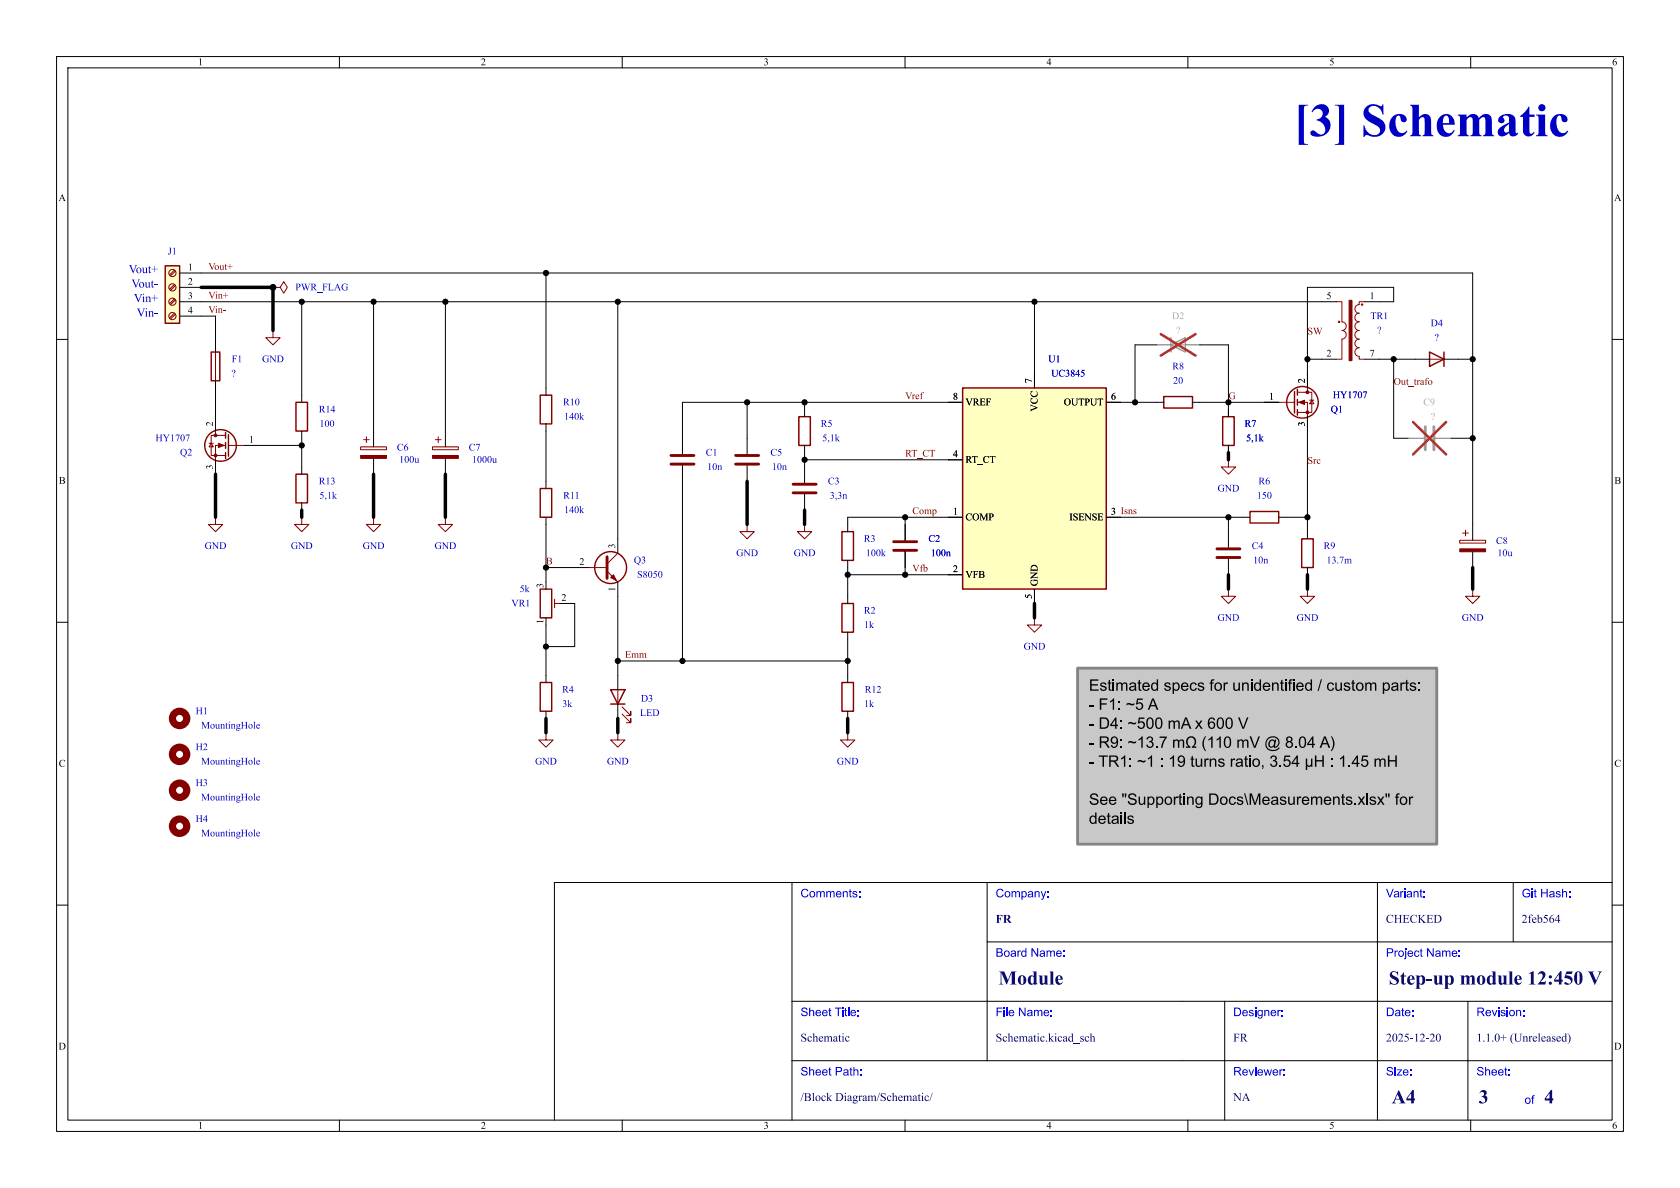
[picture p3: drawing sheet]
<svg xmlns="http://www.w3.org/2000/svg" width="297mm" height="210mm" viewBox="0 0 297 210" stroke-linecap="round" stroke-linejoin="round" font-family="sans-serif">
<g fill="none" stroke="#000" stroke-width=".18">
<path d="M10 10h277v190h-277zM12 12h273v186h-273zM60 10v2M110 10v2M160 10v2M210 10v2M260 10v2M10 60h2M285 60h2M10 110h2M285 110h2M140 156v42"/>
<path d="M174.5 156v31.5M243.5 156v42M267.5 156v10.5M285 156h-187v42M10 160h2M140 177h145M174.5 166.5h110.5M216.5 177v21M259.5 177v21M285 160h2M60 198v2M110 198v2"/>
<path d="M140 187.5h145M160 198v2M210 198v2M260 198v2"/>
</g>
<path d="M190.5 118.1h63.5v31.1h-63.5z" fill="#c8c8c8"/>
<g fill="none" stroke="#840000" stroke-width=".25">
<path d="M228.9 69.2v3.8M229.4 68.8v1.1M229.4 70.6v1M229.4 72.4v1M95.5 104.1h2v5.1h-2zM148.8 106.7h2.1v5.1h-2.1zM107.9 121.9h2.6l-1.3 2.6zM107.9 124.5h2.6"/>
<circle cx="230.3" cy="71.1" r="2.79"/>
</g>
<path d="M226.1 71.1h2.8M229.4 69.3h2.5v3.6h-2.5M229.4 71.1h1.7v2.6M231.1 68.6v.7M231.5 70.7h.8M231.9 70.7l.4 .7h-.8zM98 105.9v1.5M98 106.7h1.1M109.2 121.9v2.6M110 126.2l1.5 1.6v-.8v.8h-.8M110 125l1.5 1.5v-.8v.8h-.8" fill="none" stroke="#840000" stroke-width=".18"/>
<g fill="#840000" stroke="#840000" stroke-width=".18">
<path d="M229.6 71.1l1-.4v.8z"/>
<circle cx="231.1" cy="69.3" r=".25"/>
<circle cx="231.1" cy="72.9" r=".25"/>
</g>
<path d="M223.5 71.1h2.6M231.1 66v2.6M231.1 73.7v2.5M160 92.7v2.8M160 97.5v2.8M109.2 119.4v2.5M149.9 105.4v1.3M149.9 111.8v1.2M109.2 124.5v2.5" fill="none" stroke="#000" stroke-width=".18"/>
<path d="M158 95.8h4.1M158 97.3h4.1" fill="none" stroke="#840000" stroke-width=".51"/>
<path d="M170.2 68.6h25.4v35.5h-25.4z" fill="#ffffc2"/>
<g fill="none" stroke="#840000" stroke-width=".25">
<path d="M37.3 62.2h1.6v5.1h-1.6zM39.9 76.5v1M39.9 78.2v1M40.4 76.8v3.8M95.5 69.9h2v5h-2zM141.2 73.7h2.1v5h-2.1zM170.2 68.6h25.4v35.5h-25.4zM205.7 70.1h5.1v2h-5.1zM216.2 73.7h2v5h-2zM39.9 80v1M52.3 83.8h2.1v5.1h-2.1zM95.5 86.4h2v5h-2z"/>
<path d="M148.8 94h2.1v5.1h-2.1zM230.1 95.3h2.1v5h-2.1zM95.5 120.7h2v5h-2zM148.8 120.7h2.1v5h-2.1z"/>
<circle cx="39" cy="78.7" r="2.79"/>
<circle cx="107.9" cy="100.3" r="2.82"/>
</g>
<g fill="none" stroke="#000" stroke-width=".18">
<path d="M233.7 53.3h2.5M241.3 53.3h2.5M38.1 61v1.2M38.1 67.3v1.3M38.1 73.7v2.5M43.2 78.7h2.5M78.7 76.2v2.8M96.5 68.6v1.3M96.5 74.9v1.3M120.6 77.5v2.8M132.1 77.5v2.8M142.2 72.4v1.3"/>
<path d="M142.2 78.7v1.3M167.6 71.1h2.6M182.9 66v2.6M195.6 71.1h2.5M204.5 71.1h1.2M210.8 71.1h1.3M217.2 72.4v1.3M217.2 78.7v1.3M233.7 63.5h2.5M241.3 63.5h2.5M38.1 91.4h.1M38.1 81.3v2.5"/>
<path d="M53.3 91.4h.1M53.3 82.6v1.2M53.3 88.9v1.3M66 91.4h.1M78.7 91.4h.1M78.7 81v2.8M96.5 85.1v1.3M96.5 91.4v1.3M109.2 95.3v2.5M120.6 82.3v2.8M132.1 92.7h.1M132.1 82.3v2.8"/>
<path d="M142.2 92.7h.1M142.2 82.6v2.7M142.2 87.4v2.8M149.9 92.7v1.3M149.9 99.1v1.2M167.6 81.3h2.6M167.6 91.4h2.6M195.6 91.4h2.5M217.2 94v2.8M217.2 98.8v2.8M231.1 94v1.3M260.3 92.7v2.8"/>
<path d="M260.3 97.5v2.8M96.5 119.4v1.3M101.6 100.3h2.5M109.2 102.9v2.5M149.9 119.4v1.3M167.6 101.6h2.6M182.9 109.2h.1M182.9 104.1v2.6M217.2 104.1h.1M231.1 104.1h.1M231.1 100.3v1.3M260.3 104.1h.1"/>
<path d="M96.5 129.5h.1M96.5 125.7v1.3M109.2 129.5h.1M149.9 129.5h.1M149.9 125.7v1.3"/>
</g>
<path d="M107.3 98.4v3.8M118.6 82h4.1M118.6 80.5h4.1M130 82h4.1M130 80.5h4.1M140.2 85.6h4.1M140.2 87.1h4.1M215.1 97h4.1M215.1 98.6h4.1" fill="none" stroke="#840000" stroke-width=".51"/>
<g fill="none" stroke="#840000" stroke-width=".18">
<path d="M236.2 53.3h1v3.6a.76 .76 0 0 1 .8 .8 .76 .76 0 0 1-.8 .7 .76 .76 0 0 1 .8 .8 .76 .76 0 0 1-.8 .7v3.6h-1M241.3 53.3h-1v.5a.76 .76 0 0 0-.8 .8 .76 .76 0 0 0 .8 .8 .76 .76 0 0 0-.8 .7 .76 .76 0 0 0 .8 .8 .76 .76 0 0 0-.8 .8 .76 .76 0 0 0 .8 .7 .76 .76 0 0 0-.8 .8 .76 .76 0 0 0 .8 .7 .76 .76 0 0 0-.8 .8 .76 .76 0 0 0 .8 .8 .76 .76 0 0 0-.8 .7 .76 .76 0 0 0 .8 .8v.5h1M37 78.4h.7M37.3 78.4l.4 .6h-.7zM38.1 62.2v5.1M38.1 76.2v.8M39.9 77h-2.6v3.5h2.6M39.9 78.7h-1.8v2.6M40.4 78.7h2.8M76.5 79h4.5v.5h-4.5zM77 77.7h1M77.5 77.2v1"/>
<path d="M38.1 91.4v1.3h1.3l-1.3 1.3-1.3-1.3h1.3M53.3 91.4v1.3h1.3l-1.3 1.3-1.2-1.3h1.2M66 91.4v1.3h1.3l-1.3 1.3-1.2-1.3h1.2M78.7 91.4v1.3h1.3l-1.3 1.3-1.2-1.3h1.2M109.2 97.8l-1.9 1.9M132.1 92.7v1.3h-1.3l1.3 1.3 1.2-1.3h-1.2M142.2 92.7v1.3h-1.2l1.2 1.3 1.3-1.3h-1.3M258.1 95.5h4.5v.5h-4.5zM258.6 94.2h1M259.1 93.7v1M104.1 100.3h3.2M107.3 101l1.9 1.9"/>
<path d="M182.9 109.2v1.3h1.2l-1.2 1.3-1.3-1.3h1.3M217.2 104.1v1.3h1.2l-1.2 1.3-1.3-1.3h1.3M231.1 104.1v1.3h1.3l-1.3 1.3-1.2-1.3h1.2M260.3 104.1v1.3h1.3l-1.3 1.3-1.2-1.3h1.2M96.5 129.5v1.3h1.3l-1.3 1.3-1.3-1.3h1.3M109.2 129.5v1.3h1.3l-1.3 1.3-1.3-1.3h1.3M149.9 129.5v1.3h1.2l-1.2 1.3-1.3-1.3h1.3"/>
<circle cx="236.7" cy="56.9" r=".13"/>
<circle cx="240.8" cy="53.8" r=".13"/>
</g>
<g fill="none" stroke="#840000" stroke-width="1.3">
<circle cx="31.7" cy="127" r="1.27"/>
<circle cx="31.7" cy="139.7" r="1.27"/>
<circle cx="31.7" cy="133.3" r="1.27"/>
<circle cx="31.7" cy="146" r="1.27"/>
</g>
<g fill="#840000" stroke="#840000" stroke-width=".18">
<path d="M107.9 102.1l.6-.5 .5 1z"/>
<path d="M238.5 53.1h.5v10.7h-.5z"/>
<path d="M258.1 97h4.5v.5h-4.5z"/>
<path d="M38.6 78.4l1 .3-1 .4z"/>
<path d="M76.5 80.5h4.5v.5h-4.5z"/>
<circle cx="38.1" cy="77" r=".25"/>
<circle cx="38.1" cy="80.5" r=".25"/>
</g>
<path d="M252 75.4v4.1M253.5 75.4v4.1" fill="none" stroke="#9c9b98" stroke-width=".51"/>
<path d="M248.9 77.5h2.8M253.7 77.5h2.8" fill="none" stroke="#7a7a77" stroke-width=".18"/>
<path d="M249.8 74.6l5.9 5.7M255.7 74.6l-5.9 5.7" fill="none" stroke="#e12e31" stroke-width=".46"/>
<path d="M29.2 47h2.5v10.2h-2.5z" fill="#ffffc2"/>
<path d="M29.2 47h2.5v10.2h-2.5zM52.3 71.1h2.1v5.1h-2.1zM252.7 62.2l2.6 1.3-2.6 1.3zM255.3 62.2v2.6M221 90.4h5.1v2.1h-5.1z" fill="none" stroke="#840000" stroke-width=".25"/>
<g fill="none" stroke="#840000" stroke-width=".18">
<path d="M30.8 47.8l-.8 .8M30.8 50.3l-.8 .8M30.8 52.8l-.8 .9M30.8 55.4l-.8 .8M31 47.9l-.9 .9M31 50.5l-.9 .8M31 53l-.9 .8M31 55.5l-.9 .9M48.3 50.8h1.2l.7-1 .6 1-.6 1-.7-1M48.3 58.4v1.3h1.2l-1.2 1.3-1.3-1.3h1.3M63.8 79h4.5v.5h-4.5zM64.3 77.7h1"/>
<path d="M64.8 77.2v1M252.7 63.5h2.6M217.2 81.3v1.3h1.2l-1.2 1.2-1.3-1.2h1.3"/>
<circle cx="30.5" cy="53.3" r=".63"/>
<circle cx="30.5" cy="55.9" r=".63"/>
<circle cx="30.5" cy="50.8" r=".63"/>
<circle cx="30.5" cy="48.3" r=".63"/>
</g>
<g fill="none" stroke="#000" stroke-width=".18">
<path d="M31.7 48.3h228.6v44.4M31.7 50.8h3.9M31.7 53.3h202M31.7 55.9h6.4v5.1M48.3 50.8h.1M48.3 58.4h.1M53.3 53.3v17.8M66 53.3v25.7M78.7 53.3v22.9M96.5 48.3v20.3M109.2 53.3v42M182.9 53.3v15.3"/>
<path d="M243.8 53.3h2.6v-2.5h-15.3v17.8M38.1 68.6v5.1M45.7 78.7h7.6M53.3 76.2v6.4M96.5 76.2v8.9M132.1 71.1v6.4M142.2 71.1v1.3M170.2 71.1h-49.6v6.4M195.6 71.1h8.9M204.5 61h-3.8v10.1M212.1 61h5.1v12.7M212.1 71.1h14"/>
<path d="M217.2 78.7v1.3M231.1 63.5h2.6M231.1 73.7v20.3M243.8 63.5h8.9M246.4 63.5v14h2.5M255.3 63.5h5M256.5 77.5h3.8M66 81v2.8M96.5 92.7v10.2M120.6 85.1v31.7M142.2 80v2.6M142.2 81.3h28"/>
<path d="M160 91.4v4.1M160 97.5v4.1M170.2 91.4h-20.3v1.3M195.6 91.4h25.4M217.2 81.3h.1M217.2 91.4v2.6M226.1 91.4h5M96.5 110.5v8.9M96.5 100.3h5.1M100.3 106.7h1.3v7.6h-5.1M109.2 116.8h40.7M109.2 105.4v14"/>
<path d="M149.9 100.3v5.1M149.9 113v6.4M149.9 101.6h20.3M182.9 104.1v2.6"/>
</g>
<path d="M207 59.7v2.5M207 61l2.5-1.3v2.5z" fill="none" stroke="#9c9b98" stroke-width=".25"/>
<path d="M207 61h2.5" fill="none" stroke="#9c9b98" stroke-width=".18"/>
<path d="M204.5 61h2.5M209.5 61h2.6" fill="none" stroke="#7a7a77" stroke-width=".18"/>
<path d="M205.2 59.1l6.2 3.8M211.4 59.1l-6.2 3.8" fill="none" stroke="#e12e31" stroke-width=".46"/>
<path d="M63.8 80.5h4.5v.5h-4.5z" fill="#840000" stroke="#840000" stroke-width=".18"/>
<g fill="none" stroke="#000" stroke-width=".61">
<path d="M35.6 50.8h12.7v7.6M38.1 83.8v7.6M53.3 90.2v1.2M66 83.8v7.6M78.7 83.8v7.6M132.1 85.1v7.6M142.2 90.2v2.5M217.2 80v1.3M182.9 106.7v2.5M217.2 101.6v2.5M231.1 101.6v2.5M260.3 100.3v3.8"/>
<path d="M96.5 127v2.5M109.2 127v2.5M149.9 127v2.5"/>
</g>
<path d="M190.5 118.1h63.5v31.1h-63.5z" fill="none" stroke="#848484" stroke-width=".51"/>
<g fill="#000">
<path d="M192.6 124.6h.7v.3h-.7zM192.6 128h.7v.2h-.7zM192.6 131.3h.7v.3h-.7zM192.6 134.7h.7v.2h-.7zM192.7 120.1h1.5v.2h-1.2v.7h1.1v.2h-1.1v.7h1.2v.2h-1.5zM194.4 123.5h1.4v.2h-1.1v.6h.9v.3h-.9v.9h-.3zM194.2 133.5h1.6v.3h-.6v1.8h-.3v-1.8h-.7zM194.4 126.8h.7a1.01 1.01 0 0 1 1 1 1.01 1.01 0 0 1-1 1h-.7v-.2h.7a.77 .77 0 0 0 .7-.8 .77 .77 0 0 0-.7-.7h-.4v1.5h-.3zM194.4 130.2h.9a.56 .56 0 0 1 .7 .4 .56 .56 0 0 1-.5 .7l.7 .9h-.3l-.6-.8-.3-.1h-.3v.9h-.3v-1.1h.9a.35 .35 0 0 0 .5-.3 .35 .35 0 0 0-.5-.4h-.6v.7h-.3zM196 120.3l.2-.2v.6h.3v.1h-.3v.9l.1 .2h.2v.2a.36 .36 0 0 1-.4 0 .36 .36 0 0 1-.1-.4v-.9h-.2v-.1h.2zM196.7 120.1h.3v.3h-.3zM196.2 124l.6-.5h.2v2h-.3v-1.6l-.5 .3z"/>
<path d="M196.5 130.4a.71 .71 0 0 1 .9-.1 .71 .71 0 0 1 .3 .8 .76 .76 0 0 1-.2 .9 .76 .76 0 0 1-.9 .1l-.2-.4h.2a.42 .42 0 0 0 .6 .3 .42 .42 0 0 0 .2-.6v-.2a.59 .59 0 0 1-.7 .3 .59 .59 0 0 1-.4-.6h.3a.4 .4 0 0 0 .6 .3 .4 .4 0 0 0 .1-.7 .4 .4 0 0 0-.7 .2v.2h-.3zM196.1 133.5h.9a.56 .56 0 0 1 .7 .5 .56 .56 0 0 1-.6 .6l.8 1h-.4l-.5-.8-.3-.1h-.3v.9h-.3v-1.2h.8a.35 .35 0 0 0 .5-.3 .35 .35 0 0 0-.4-.3h-.6v.6h-.3zM197.2 126.8h.2v1.3h.3v.3h-.3v.4h-.3v-.4h-.8v-.3h.8v-.9l-.6 .9h-.2zM197.7 124h.3v.3h-.3zM197.7 125.2h.3v.3h-.3zM198 127.4h.3v.2h-.3zM198 128.6h.3v.2h-.3zM198 130.7h.3v.3h-.3zM198 131.9h.3v.3h-.3zM198.2 134l.6-.5h.1v2.1h-.2v-1.6l-.5 .3zM199.1 124.4a1.07 1.07 0 0 1 1.2 0l.2-.1v.3l-.5 .1a.62 .62 0 0 0-.9 0zM199.5 127.8a1.07 1.07 0 0 1 1.1 0l.3-.2-.1 .4h-.5a.63 .63 0 0 0-.8 .1z"/>
<path d="M199.5 131.2a1.07 1.07 0 0 1 1.1-.1l.3-.1-.1 .3-.5 .1a.63 .63 0 0 0-.8 0zM199.7 134.1h.3v.3h-.3zM199.7 135.3h.3v.3h-.3zM201 123.5h1v.2h-.8l-.1 .6a.66 .66 0 0 1 .9 .3 .66 .66 0 0 1-.4 .9 .66 .66 0 0 1-.8-.6h.2a.45 .45 0 0 0 .6 .3 .45 .45 0 0 0 .3-.6 .45 .45 0 0 0-.7-.2l-.1 .1h-.3zM201.3 126.8h1v.3h-.8l-.1 .5a.66 .66 0 0 1 1 .3 .66 .66 0 0 1-.5 .9 .66 .66 0 0 1-.8-.5h.2a.45 .45 0 0 0 .7 .2 .45 .45 0 0 0 .2-.6 .45 .45 0 0 0-.7-.1l-.1 .1h-.3zM201.1 134.5a1.07 1.07 0 0 1 1.2 0l.2-.2-.1 .4-.4 .1a.63 .63 0 0 0-.9 0zM201.3 120.3l.2-.2v.6h.3v.1h-.3v.9l.1 .2h.2v.2a.36 .36 0 0 1-.4 0 .36 .36 0 0 1-.1-.4v-.9h-.2v-.1h.2zM201.3 130.7l.6-.5h.1v2h-.2v-1.6l-.5 .3zM202.9 130.3a.54 .54 0 0 1 .8 0 .54 .54 0 0 1-.1 .8 .62 .62 0 0 1 0 1.1 .62 .62 0 0 1-1-.5l.3-.1a.4 .4 0 0 0 .5 .4 .4 .4 0 0 0 .3-.5 .4 .4 0 0 0-.6-.3l.1-.2a.35 .35 0 0 0 .4-.3 .35 .35 0 0 0-.3-.4 .35 .35 0 0 0-.4 .4h-.2zM202.9 126.9a.64 .64 0 0 1 .7 0 .64 .64 0 0 1 .3 .7 .92 .92 0 0 1-.6 1.3 .81 .81 0 0 1-.7-1.1h.3a.56 .56 0 0 0 .5 .8 1.18 1.18 0 0 0 0-1.6 .43 .43 0 0 0-.5 .6v.2h-.3l.1-.5zM202.9 134l.6-.5h.2v2.1h-.3v-1.6l-.5 .3zM204.3 131.9h.3v.3h-.3z"/>
<path d="M203.7 120.8a.54 .54 0 0 1 .8 0v-.7h.2v2h-.2v-.2a.6 .6 0 0 1-.7 .1 .6 .6 0 0 1-.3-.6h.2a.44 .44 0 0 0 .5 .5 .44 .44 0 0 0 .3-.6 .4 .4 0 0 0-.5-.5 .4 .4 0 0 0-.3 .6h-.2zM203.7 123.5h.3l.8 2h-.3l-.2-.6h-.9l-.2 .6h-.3l.3-.9h1l-.4-.9-.3 .9h-.3zM204.5 126.9a.64 .64 0 0 1 .7 0 .64 .64 0 0 1 .3 .7 .92 .92 0 0 1-.6 1.3 .81 .81 0 0 1-.7-1.1h.3a.56 .56 0 0 0 .4 .8 1.18 1.18 0 0 0 0-1.6 .43 .43 0 0 0-.4 .6v.2h-.3l.1-.5zM205 130.2h1.3l-.6 1.2-.2 .8h-.2l.1-.6 .6-1.2h-1zM205.2 134.1h.3v.3h-.3zM205.2 135.3h.3v.3h-.3zM206.6 127.4h.2v.2a.49 .49 0 0 1 .9 0 .47 .47 0 0 1 .5-.2 .47 .47 0 0 1 .4 .4v1h-.3v-.9a.32 .32 0 0 0-.3-.3 .32 .32 0 0 0-.3 .4v.8h-.2v-.9a.34 .34 0 0 0-.5-.3 .34 .34 0 0 0-.2 .5v.7h-.2zM207.4 130.7h.2v.2a.49 .49 0 0 1 .8 .1 .47 .47 0 0 1 .6-.3 .47 .47 0 0 1 .3 .5v1h-.2v-.9a.32 .32 0 0 0-.4-.4 .32 .32 0 0 0-.2 .4v.9h-.3v-1a.34 .34 0 0 0-.4-.3 .34 .34 0 0 0-.2 .5v.8h-.2zM206.8 134l.6-.5h.2v2.1h-.3v-1.6l-.5 .3zM208.4 133.7a.71 .71 0 0 1 .8 0 .71 .71 0 0 1 .3 .8 .76 .76 0 0 1-.2 .9 .76 .76 0 0 1-.9 .1l-.2-.4h.3a.42 .42 0 0 0 .5 .3 .42 .42 0 0 0 .3-.6v-.2a.59 .59 0 0 1-.7 .2 .59 .59 0 0 1-.4-.6h.2a.4 .4 0 0 0 .6 .3 .4 .4 0 0 0 .1-.6 .4 .4 0 0 0-.6 .2l-.1 .1h-.2zM210 130.4a.96 .96 0 0 1 1.4 .2 .96 .96 0 0 1-.3 1.4h.4v.2h-.8v-.2a.79 .79 0 0 0 .5-1 .79 .79 0 0 0-.9-.6 .9 .9 0 0 0 .1 1.6v.2h-.7v-.2h.4a1.07 1.07 0 0 1-.1-1.6zM209.5 126.8h.3l.8 2h-.3l-.2-.6h-.9l-.2 .6h-.3l.4-.8h.9l-.3-1-.4 1h-.2z"/>
<path d="M210.6 133.7l.3-.1v.5h.2v.2h-.2v.8v.2h.2l.1 .2a.36 .36 0 0 1-.4 0 .36 .36 0 0 1-.2-.4v-.8h-.1v-.2h.1zM211.3 127.4h.3l.3 .5 .4-.5h.3l-.5 .7 .5 .7h-.3l-.4-.5-.3 .5h-.3l.5-.7zM211.4 134.1h.2v.8a.37 .37 0 0 0 .4 .5 .37 .37 0 0 0 .3-.5v-.8h.2v1.5h-.2v-.3a.52 .52 0 0 1-.6 .3 .52 .52 0 0 1-.3-.6zM212.9 134.1h.2v.2l.3-.2h.2v.3a.33 .33 0 0 0-.4 0 .33 .33 0 0 0 0 .4v.8h-.3zM213.1 130.2h.1a2.31 2.31 0 0 0 0 2.6h-.1a2.02 2.02 0 0 1 0-2.6zM213.9 134.1h.2v.2a.52 .52 0 0 1 .6-.2 .52 .52 0 0 1 .3 .6v.9h-.2v-.9a.36 .36 0 0 0-.4-.4 .36 .36 0 0 0-.3 .5v.8h-.2zM214.1 120.2l.6-.1-.1 .2a.25 .25 0 0 0-.3 0 .25 .25 0 0 0 0 .4h.3v.1h-.3v1.3h-.3v-1.3h-.2v-.1h.2zM213.8 127a.59 .59 0 0 1 1 .3h-.2a.42 .42 0 0 0-.6-.3 .42 .42 0 0 0-.2 .6v.2a.64 .64 0 0 1 .9 0 .64 .64 0 0 1-.1 .9 .64 .64 0 0 1-.9-.1l-.2-.4h.3a.42 .42 0 0 0 .6 .3 .42 .42 0 0 0 .1-.6 .42 .42 0 0 0-.6 0l-.1 .3h-.3a1.41 1.41 0 0 1 .3-1.2zM213.6 130.7l.6-.5h.2v2h-.3v-1.6l-.5 .3zM215.5 134.2l.2-.1a.57 .57 0 0 1 .8 .4h-.3a.29 .29 0 0 0-.3-.3 .29 .29 0 0 0-.2 .4 .81 .81 0 0 1 .8 .5 .62 .62 0 0 1-.6 .5 .62 .62 0 0 1-.6-.5h.3a.32 .32 0 0 0 .3 .3 .32 .32 0 0 0 .3-.4 .71 .71 0 0 1-.8-.6zM215.1 130.7l.6-.5h.1v2h-.2v-1.6l-.5 .3zM215.4 126.9a.64 .64 0 0 1 .7 0 .64 .64 0 0 1 .3 .7 .92 .92 0 0 1-.7 1.3 .81 .81 0 0 1-.6-1.1h.2a.56 .56 0 0 0 .5 .8 1.18 1.18 0 0 0 0-1.6 .43 .43 0 0 0-.5 .6v.2h-.2l.1-.5z"/>
<path d="M216.6 130.3a.64 .64 0 0 1 .7 0 .64 .64 0 0 1 .3 .6 .92 .92 0 0 1-.6 1.3 .81 .81 0 0 1-.7-1h.3a.56 .56 0 0 0 .5 .8 1.18 1.18 0 0 0 0-1.6 .43 .43 0 0 0-.5 .5v.3h-.3l.1-.6zM216.9 126.9a.64 .64 0 0 1 .7 0 .64 .64 0 0 1 .3 .7 .92 .92 0 0 1-.6 1.3 .81 .81 0 0 1-.7-1.1h.3a.56 .56 0 0 0 .5 .8 1.18 1.18 0 0 0 0-1.6 .43 .43 0 0 0-.5 .6v.2h-.3l.1-.5zM217.6 134.1h.2v.2l.2-.2h.3v.3a.33 .33 0 0 0-.4 0 .33 .33 0 0 0-.1 .4v.8h-.2zM218.7 130.7h.3v.2a.49 .49 0 0 1 .8 .1 .47 .47 0 0 1 .6-.3 .47 .47 0 0 1 .3 .5v1h-.2v-.9a.32 .32 0 0 0-.4-.4 .32 .32 0 0 0-.2 .4v.9h-.3v-1a.34 .34 0 0 0-.4-.3 .34 .34 0 0 0-.2 .5v.8h-.3zM218.6 134.2a.65 .65 0 0 1 .9-.1 .65 .65 0 0 1 .2 .8l.1 .7h-.3v-.2a.57 .57 0 0 1-.6 .2 .57 .57 0 0 1-.5-.4h.3a.41 .41 0 0 0 .5 .1 .41 .41 0 0 0 .2-.5l-1 .4a.65 .65 0 0 1 .9-.5 .22 .22 0 0 0 .1-.3 .22 .22 0 0 0-.3-.1h-.3l-.1 .2h-.2zM218.9 126.8h.3l.6 1.8 .6-1.8h.3l-.8 2h-.3zM220.1 133.7l.3-.1v.5h.2v.2h-.2v.8v.2h.2l.1 .2a.36 .36 0 0 1-.5 0 .36 .36 0 0 1-.1-.4v-.8h-.2v-.2h.2zM220.9 133.5h.2v.3h-.2zM220.9 134.1h.2v1.5h-.2zM221.1 120.1h.3v.3h-.3zM220.9 130.2h.3l.6 1.8 .7-1.8h.2l-.7 2h-.3zM221.6 134.2a.71 .71 0 0 1 1 .2 .71 .71 0 0 1-.2 1 .71 .71 0 0 1-1-.2v-.4h.2a.46 .46 0 0 0 .6 .6 .46 .46 0 0 0 .3-.7 .43 .43 0 0 0-.5-.4 .43 .43 0 0 0-.4 .5h-.2z"/>
<path d="M221.9 120.8a.54 .54 0 0 1 .8 0v-.7h.2v2h-.2v-.2a.6 .6 0 0 1-.7 .1 .6 .6 0 0 1-.3-.6h.2a.43 .43 0 0 0 .5 .5 .43 .43 0 0 0 .3-.6 .4 .4 0 0 0-.5-.5 .4 .4 0 0 0-.3 .6h-.2zM223.1 135.3h.3v.4l-.3 .2v-.1l.1-.2h-.1zM224.8 133.7a.54 .54 0 0 1 .8 0 .54 .54 0 0 1-.1 .8 .62 .62 0 0 1 0 1 .62 .62 0 0 1-1-.5h.3a.4 .4 0 0 0 .4 .4 .4 .4 0 0 0 .4-.6 .4 .4 0 0 0-.6-.2v-.2a.35 .35 0 0 0 .5-.3 .35 .35 0 0 0-.4-.4 .35 .35 0 0 0-.3 .4l-.3-.1zM224.2 130.5a1.15 1.15 0 0 1 1.5-.2 1.15 1.15 0 0 1 .2 1.6 .43 .43 0 0 1-.4 .3 .43 .43 0 0 1-.4-.2 .5 .5 0 0 1-.6 .1 .5 .5 0 0 1-.3-.5h.3a.37 .37 0 0 0 .3 .4 .37 .37 0 0 0 .4-.4 .4 .4 0 0 0-.2-.7 .4 .4 0 0 0-.5 .4v.3h-.3a.66 .66 0 0 1 .3-.8 .66 .66 0 0 1 .8 .2l.1-.3h.2l-.2 1.2a.63 .63 0 0 0 .6-.4 .63 .63 0 0 0-.1-.7 1.14 1.14 0 0 0-1.6-.2 1.14 1.14 0 0 0-.2 1.6 1.14 1.14 0 0 0 1.6 .3l.3-.3h.3a1.38 1.38 0 0 1-2.1 .3 1.38 1.38 0 0 1 0-2zM226.2 135.3h.3v.3h-.3zM227.1 133.6h1v.2h-.8l-.1 .5a.66 .66 0 0 1 .9 .4 .66 .66 0 0 1-.4 .9 .66 .66 0 0 1-.8-.6h.2a.45 .45 0 0 0 .6 .3 .45 .45 0 0 0 .2-.7 .45 .45 0 0 0-.6-.1l-.2 .1h-.2zM226.5 120.3l.2-.2v.6h.3v.1h-.3v.9l.1 .2h.2v.2a.36 .36 0 0 1-.4 0 .36 .36 0 0 1-.1-.4v-.9h-.2v-.1h.2zM227.2 120.1h.3v.3h-.3zM228 120.2l.5-.1v.2a.25 .25 0 0 0-.3 0 .25 .25 0 0 0-.1 .4h.3v.1h-.3v1.3h-.2v-1.3h-.2v-.1h.2zM227.5 130.3a.53 .53 0 0 1 .8 0 .53 .53 0 0 1-.1 .8 .63 .63 0 0 1 0 1.1 .63 .63 0 0 1-.9-.6h.2a.41 .41 0 0 0 .6 .4 .41 .41 0 0 0 .1-.7 .41 .41 0 0 0-.7 .2v.1h-.2l.1-.3 .3-.2-.3-.2v-.2h.2a.33 .33 0 0 0 .5 .3 .33 .33 0 0 0 0-.6 .33 .33 0 0 0-.5 .2l-.2 .1zM228.6 120.1h.3v.3h-.3zM229 131.9h.2v.3h-.2z"/>
<path d="M229.2 133.5h.2v1.3h.3v.3h-.3v.5h-.2v-.5h-.9v-.3h.9v-.8l-.6 .8h-.3zM229.9 130.3a.64 .64 0 0 1 .7 0 .64 .64 0 0 1 .3 .6 .92 .92 0 0 1-.6 1.3 .81 .81 0 0 1-.7-1h.3a.56 .56 0 0 0 .4 .8 1.18 1.18 0 0 0 0-1.6 .43 .43 0 0 0-.4 .5v.3h-.3l.1-.6zM230.9 120.8a.54 .54 0 0 1 .8 0v-.7h.2v2h-.2v-.2a.6 .6 0 0 1-.7 .1 .6 .6 0 0 1-.3-.6h.2a.43 .43 0 0 0 .5 .5 .43 .43 0 0 0 .3-.6 .4 .4 0 0 0-.5-.5 .4 .4 0 0 0-.3 .6h-.2zM230.8 134.1h.3v.9a.33 .33 0 0 0 .3 .4 .33 .33 0 0 0 .4-.4v-.9h.2v1.5h-.2v-.2a.42 .42 0 0 1-.7 0v.7h-.3zM232 130.2h.2v1.3h.3v.2h-.3v.5h-.2v-.5h-.9v-.2h.9v-.9l-.7 .9h-.2zM232.5 133.5h.2v.9h1.1v-.9h.2v2.1h-.2v-1h-1.1v1h-.2zM233.5 120.1h.2l-.6 2h-.2zM234.1 130.2h.3l.8 2h-.3l-.3-.6h-.8l-.2 .6h-.3l.3-.8h1l-.4-1-.3 1h-.3zM235.3 134.1h.3v.3h-.3zM235.3 135.3h.3v.3h-.3zM235.3 130.2h.1a2.02 2.02 0 0 1 0 2.6h-.1a2.31 2.31 0 0 0 0-2.6zM236.9 134l.6-.5h.1v2.1h-.2v-1.6l-.5 .3z"/>
<path d="M238.4 135.3h.3v.3h-.3zM239.1 120.3l.2-.2v.6h.3v.1h-.3v.9l.1 .2h.2v.2a.36 .36 0 0 1-.4 0 .36 .36 0 0 1-.1-.4v-.9h-.2v-.1h.2zM239.9 133.5h.2v1.3h.2v.3h-.2v.5h-.3v-.5h-.8v-.3h.8v-.8l-.6 .8h-.2zM240.8 133.6h1v.2h-.8l-.1 .5a.66 .66 0 0 1 1 .4 .66 .66 0 0 1-.5 .9 .66 .66 0 0 1-.8-.6h.3a.45 .45 0 0 0 .6 .3 .45 .45 0 0 0 .2-.7 .45 .45 0 0 0-.7-.1l-.1 .1h-.3zM243 134.1h.2v.2a.49 .49 0 0 1 .9 0 .47 .47 0 0 1 .5-.2 .47 .47 0 0 1 .4 .5v1h-.3v-1a.32 .32 0 0 0-.3-.3 .32 .32 0 0 0-.3 .4v.9h-.2v-1a.34 .34 0 0 0-.5-.3 .34 .34 0 0 0-.2 .5v.8h-.2zM245.4 133.5h.2v.9h1.1v-.9h.2v2.1h-.2v-1h-1.1v1h-.2zM248.6 120.3l.2-.2v.6h.2v.1h-.2v.9l.1 .2h.1l.1 .2a.36 .36 0 0 1-.4 0 .36 .36 0 0 1-.1-.4v-.9h-.2v-.1h.2zM192.9 140.4l.3-.1a.73 .73 0 0 1 1 .5h-.3a.46 .46 0 0 0-.5-.4 .46 .46 0 0 0-.4 .5l.1 .1a1.18 1.18 0 0 1 1.1 .6 .8 .8 0 0 1-.8 .7 .8 .8 0 0 1-.8-.7h.3a.55 .55 0 0 0 .5 .5 .55 .55 0 0 0 .6-.5l-.3-.2a1.02 1.02 0 0 1-1-.5zM192.8 144.3a.54 .54 0 0 1 .8 0v-.7h.3v2h-.3v-.2a.6 .6 0 0 1-.7 .2 .6 .6 0 0 1-.3-.7h.2a.43 .43 0 0 0 .5 .6 .43 .43 0 0 0 .3-.7 .4 .4 0 0 0-.4-.4 .4 .4 0 0 0-.4 .5h-.2zM194.3 144.3a.68 .68 0 0 1 .9-.1 .68 .68 0 0 1 .3 .8h-1.1a.42 .42 0 0 0 .3 .4 .42 .42 0 0 0 .5-.2h.3a.69 .69 0 0 1-.9 .4 .69 .69 0 0 1-.4-.8h1a.41 .41 0 0 0-.4-.5 .41 .41 0 0 0-.4 .5h-.2zM195.8 143.8l.3-.1v.5h.2v.2h-.2v.8v.2h.2l.1 .2a.36 .36 0 0 1-.4 0 .36 .36 0 0 1-.2-.4v-.8h-.1v-.2h.1zM196.7 144.3a.65 .65 0 0 1 .8-.1 .65 .65 0 0 1 .2 .8l.1 .6h-.2l-.1-.1a.57 .57 0 0 1-.6 .2 .57 .57 0 0 1-.4-.5h.3a.41 .41 0 0 0 .5 .2 .41 .41 0 0 0 .2-.5l-1 .3a.65 .65 0 0 1 .8-.5 .22 .22 0 0 0 .2-.2 .22 .22 0 0 0-.3-.2l-.3 .1-.1 .2h-.3z"/>
<path d="M198.1 144.2h.3v1.4h-.3zM198.4 140.3h.3l-.1 .7h-.1zM198.8 140.3h.3v.7h-.2zM199.4 144.3l.2-.1a.57 .57 0 0 1 .8 .4h-.2a.29 .29 0 0 0-.3-.3 .29 .29 0 0 0-.3 .4 .81 .81 0 0 1 .9 .5 .62 .62 0 0 1-.6 .5 .62 .62 0 0 1-.6-.5h.2a.32 .32 0 0 0 .4 .3 .32 .32 0 0 0 .3-.4 .71 .71 0 0 1-.9-.6zM199.6 140.4l.3-.1a.73 .73 0 0 1 1 .5h-.2a.46 .46 0 0 0-.5-.4 .46 .46 0 0 0-.5 .5l.1 .1a1.18 1.18 0 0 1 1.2 .6 .8 .8 0 0 1-.8 .7 .8 .8 0 0 1-.8-.7h.2a.55 .55 0 0 0 .5 .5 .55 .55 0 0 0 .6-.5l-.2-.2a1.02 1.02 0 0 1-1-.5zM208.5 140.5l.2-.2v.5h.3v.2h-.3v.9l.1 .1h.2v.3a.36 .36 0 0 1-.4-.1 .36 .36 0 0 1-.1-.4v-.8h-.2v-.2h.2zM209.2 140.3h.3v.2h-.3zM213.8 140.3h.7a1.01 1.01 0 0 1 .9 1 1.01 1.01 0 0 1-.9 1h-.7v-.3h.7a.77 .77 0 0 0 .7-.7 .77 .77 0 0 0-.7-.8h-.5v1.5h-.2zM219.9 140.2h.2l.6 2.1h-.2zM220.9 140.3h.4l.6 1.7 .6-1.7h.3v2h-.2v-1.7l-.6 1.7h-.3l-.5-1.7v1.7h-.3zM237.3 140.5l.2-.2v.5h.3v.2h-.3v.9l.1 .1h.2v.3a.36 .36 0 0 1-.4-.1 .36 .36 0 0 1-.1-.4v-.8h-.2v-.2h.2zM244.9 140.3h.3v.7h-.2z"/>
<path d="M245.4 140.3h.3l-.1 .7h-.1zM246.9 140.3h.5v.2a.25 .25 0 0 0-.3 0 .25 .25 0 0 0 0 .3h.2v.2h-.2v1.3h-.3v-1.3h-.2v-.2h.2z"/>
</g>
<path d="M198.9 143.6v2M241.7 140.3v2" fill="none" stroke="#000" stroke-width=".25"/>
<g fill="#000" stroke="#000" stroke-width=".18">
<circle cx="48.3" cy="50.8" r=".52"/>
<circle cx="53.3" cy="53.3" r=".46"/>
<circle cx="66" cy="53.3" r=".46"/>
<circle cx="78.7" cy="53.3" r=".46"/>
<circle cx="96.5" cy="48.3" r=".46"/>
<circle cx="109.2" cy="53.3" r=".46"/>
<circle cx="182.9" cy="53.3" r=".46"/>
<circle cx="53.3" cy="78.7" r=".46"/>
<circle cx="132.1" cy="71.1" r=".46"/>
<circle cx="142.2" cy="71.1" r=".46"/>
<circle cx="200.7" cy="71.1" r=".46"/>
<circle cx="217.2" cy="71.1" r=".46"/>
<circle cx="231.1" cy="63.5" r=".46"/>
<circle cx="246.4" cy="63.5" r=".46"/>
<circle cx="260.3" cy="63.5" r=".46"/>
<circle cx="260.3" cy="77.5" r=".46"/>
<circle cx="142.2" cy="81.3" r=".46"/>
<circle cx="160" cy="91.4" r=".46"/>
<circle cx="217.2" cy="91.4" r=".46"/>
<circle cx="231.1" cy="91.4" r=".46"/>
<circle cx="96.5" cy="114.3" r=".46"/>
<circle cx="96.5" cy="100.3" r=".46"/>
<circle cx="109.2" cy="116.8" r=".46"/>
<circle cx="120.6" cy="116.8" r=".46"/>
<circle cx="149.9" cy="116.8" r=".46"/>
<circle cx="149.9" cy="101.6" r=".46"/>
<circle cx="160" cy="101.6" r=".46"/>
</g>
<text font-size="8.4" fill="#0000c2" x="228.7" y="26.3">[3] Schematic</text>
<g font-size="3.5" fill="#00007f">
<text x="176.5" y="174.9">Module</text>
<text x="245.5" y="174.9">Step-upmodule12:450V</text>
<text x="246" y="195.9">A4</text>
<text x="261.4" y="196">3</text>
<text x="273" y="196">4</text>
</g>
<g font-size="2.8">
<text x="192.5" y="123.2">Estimated specs for unidentified / custom parts:</text>
<text x="192.5" y="143.4">See &quot;Supporting Docs\Measurements.xlsx&quot; for</text>
</g>
<g font-size="2.1" fill="#0000c2">
<text x="22.7" y="48.8">Vout+</text>
<text x="23.2" y="51.4">Vout-</text>
<text x="23.7" y="53.9">Vin+</text>
<text x="24.2" y="56.5">Vin-</text>
</g>
<g font-size="2.1" fill="#00f">
<text x="141.5" y="159.2">Comments:</text>
<text x="176" y="159.2">Company:</text>
<text x="245" y="159.2">Variant:</text>
<text x="269" y="159.2">Git Hash:</text>
<text x="176" y="169.7">Board Name:</text>
<text x="245" y="169.7">Project Name:</text>
<text x="141.5" y="180.2">Sheet Title:</text>
<text x="176" y="180.2">File Name:</text>
<text x="218" y="180.2">Designer:</text>
<text x="245" y="180.2">Date:</text>
<text x="261" y="180.2">Revision:</text>
<text x="141.5" y="190.7">Sheet Path:</text>
<text x="218" y="190.7">Reviewer:</text>
<text x="245" y="190.7">Size:</text>
<text x="261" y="190.7">Sheet:</text>
<text x="269.5" y="195.7">of</text>
</g>
<g font-size="2.1" fill="#00007f">
<text x="176" y="163.7">FR</text>
<text x="245" y="163.7">CHECKED</text>
<text x="269" y="163.7">2feb564</text>
<text x="141.5" y="184.7">Schematic</text>
<text x="176" y="184.7">Schematic.kicad_sch</text>
<text x="218" y="184.7">FR</text>
<text x="245" y="184.7">2025-12-20</text>
<text x="261" y="184.7">1.1.0+(Unreleased)</text>
<text x="141.5" y="195.2">/Block Diagram/Schematic/</text>
<text x="218" y="195.2">NA</text>
</g>
<g font-size="1.8">
<text x="35" y="12">1</text>
<text x="85" y="12">2</text>
<text x="135" y="12">3</text>
<text x="185" y="12">4</text>
<text x="235" y="12">5</text>
<text x="285" y="12">6</text>
<text x="10.3" y="36">A</text>
<text x="285.3" y="36">A</text>
<text x="33.2" y="48">1</text>
<text x="33.2" y="50.5">2</text>
<text x="33.2" y="53.1">3</text>
<text x="234.5" y="53.1">5</text>
<text x="242.1" y="53.1">1</text>
<text x="33.2" y="55.6">4</text>
<text x="234.5" y="63.2">2</text>
<text x="242.1" y="63.2">7</text>
<text x="168.5" y="70.9">8</text>
<text x="182.6" y="67.8" transform="rotate(-90 182.6 67.8)">7</text>
<text x="196.4" y="70.9">6</text>
<text x="224.3" y="70.9">1</text>
<text x="230.9" y="67.8" transform="rotate(-90 230.9 67.8)">2</text>
<text x="37.8" y="75.4" transform="rotate(-90 37.8 75.4)">2</text>
<text x="170.7" y="72.1">VREF</text>
<text x="183.9" y="72.7" transform="rotate(-90 183.9 72.7)">VCC</text>
<text x="188.1" y="72.1">OUTPUT</text>
<text x="230.9" y="75.4" transform="rotate(-90 230.9 75.4)">3</text>
<text x="37.8" y="83" transform="rotate(-90 37.8 83)">3</text>
<text x="44" y="78.5">1</text>
<text x="168.5" y="81">4</text>
<text x="170.7" y="82.3">RT_CT</text>
<text x="10.4" y="86">B</text>
<text x="285.4" y="86">B</text>
<text x="168.5" y="91.2">1</text>
<text x="170.7" y="92.4">COMP</text>
<text x="189.1" y="92.4">ISENSE</text>
<text x="196.4" y="91.2">3</text>
<text x="102.4" y="100.1">2</text>
<text x="109" y="97" transform="rotate(-90 109 97)">3</text>
<text x="168.5" y="101.3">2</text>
<text x="96.3" y="103.9" transform="rotate(-90 96.3 103.9)">3</text>
<text x="99.3" y="106.4">2</text>
<text x="109" y="104.6" transform="rotate(-90 109 104.6)">1</text>
<text x="170.7" y="102.6">VFB</text>
<text x="182.6" y="105.9" transform="rotate(-90 182.6 105.9)">5</text>
<text x="183.9" y="103.6" transform="rotate(-90 183.9 103.6)">GND</text>
<text x="96.3" y="110.3" transform="rotate(-90 96.3 110.3)">1</text>
<text x="10.4" y="136">C</text>
<text x="285.4" y="136">C</text>
<text x="10.3" y="186">D</text>
<text x="285.3" y="186">D</text>
<text x="35" y="200">1</text>
<text x="85" y="200">2</text>
<text x="135" y="200">3</text>
<text x="185" y="200">4</text>
<text x="235" y="200">5</text>
<text x="285" y="200">6</text>
</g>
<g font-size="1.8" fill="#0000c2">
<text x="29.7" y="45.4">J1</text>
<text x="52.2" y="51.8">PWR_FLAG</text>
<text x="242.3" y="56.9">TR1</text>
<text x="243.4" y="59.4">?</text>
<text x="252.9" y="58.1">D4</text>
<text x="41" y="64.5">F1</text>
<text x="46.3" y="64.5">GND</text>
<text x="185.3" y="64.5">U1</text>
<text x="207.2" y="65.8">R8</text>
<text x="253.6" y="60.7">?</text>
<text x="40.9" y="67">?</text>
<text x="185.8" y="67">UC3845</text>
<text x="207.4" y="68.3">20</text>
<text x="235.6" y="70.8">HY1707</text>
<text x="56.4" y="73.4">R14</text>
<text x="56.5" y="75.9">100</text>
<text x="99.5" y="72.1">R10</text>
<text x="99.7" y="74.6">140k</text>
<text x="145.1" y="75.9">R5</text>
<text x="220" y="75.9">R7</text>
<text x="235.2" y="73.4">Q1</text>
<text x="27.5" y="78.5">HY1707</text>
<text x="31.8" y="81">Q2</text>
<text x="70.2" y="80.1">C6</text>
<text x="70.6" y="82.3">100u</text>
<text x="82.9" y="80.1">C7</text>
<text x="83.4" y="82.3">1000u</text>
<text x="124.8" y="81">C1</text>
<text x="125" y="83.5">10n</text>
<text x="136.2" y="81">C5</text>
<text x="136.5" y="83.5">10n</text>
<text x="145.4" y="78.5">5,1k</text>
<text x="220.3" y="78.5">5,1k</text>
<text x="56.4" y="86.1">R13</text>
<text x="56.5" y="88.6">5,1k</text>
<text x="99.6" y="88.6">R11</text>
<text x="146.4" y="86.1">C3</text>
<text x="146.7" y="88.6">3,3n</text>
<text x="215.2" y="87.3">GND</text>
<text x="222.2" y="88.6">150</text>
<text x="222.5" y="86.1">R6</text>
<text x="99.7" y="91.2">140k</text>
<text x="36.2" y="97.5">GND</text>
<text x="51.4" y="97.5">GND</text>
<text x="64.1" y="97.5">GND</text>
<text x="76.8" y="97.5">GND</text>
<text x="112.1" y="100">Q3</text>
<text x="130.2" y="98.8">GND</text>
<text x="140.3" y="98.8">GND</text>
<text x="152.7" y="96.2">R3</text>
<text x="153.1" y="98.8">100k</text>
<text x="164.1" y="96.2">C2</text>
<text x="164.6" y="98.8">100n</text>
<text x="221.3" y="97.5">C4</text>
<text x="221.5" y="100">10n</text>
<text x="234" y="97.5">R9</text>
<text x="234.5" y="100">13.7m</text>
<text x="264.5" y="96.6">C8</text>
<text x="264.7" y="98.8">10u</text>
<text x="90.4" y="107.7">VR1</text>
<text x="91.9" y="105.1">5k</text>
<text x="112.6" y="102.6">S8050</text>
<text x="152.7" y="108.9">R2</text>
<text x="152.7" y="111.5">1k</text>
<text x="215.2" y="110.2">GND</text>
<text x="229.2" y="110.2">GND</text>
<text x="258.4" y="110.2">GND</text>
<text x="181" y="115.3">GND</text>
<text x="99.4" y="122.9">R4</text>
<text x="99.4" y="125.4">3k</text>
<text x="113.3" y="124.5">D3</text>
<text x="152.7" y="125.4">1k</text>
<text x="152.9" y="122.9">R12</text>
<text x="34.6" y="126.7">H1</text>
<text x="35.5" y="129.3">MountingHole</text>
<text x="113.1" y="127">LED</text>
<text x="34.6" y="133.1">H2</text>
<text x="35.5" y="135.6">MountingHole</text>
<text x="94.6" y="135.6">GND</text>
<text x="107.3" y="135.6">GND</text>
<text x="147.9" y="135.6">GND</text>
<text x="34.6" y="139.4">H3</text>
<text x="35.5" y="142">MountingHole</text>
<text x="34.6" y="145.8">H4</text>
<text x="35.5" y="148.3">MountingHole</text>
</g>
<g font-size="1.8" fill="#840000">
<text x="36.8" y="47.9">Vout+</text>
<text x="36.8" y="53">Vin+</text>
<text x="36.8" y="55.5">Vin-</text>
<text x="231.1" y="59.3">SW</text>
<text x="160" y="70.8">Vref</text>
<text x="217.2" y="70.8">G</text>
<text x="246.4" y="68.2">Out_trafo</text>
<text x="160" y="80.9">RT_CT</text>
<text x="231.1" y="82.2">Src</text>
<text x="161.3" y="91.1">Comp</text>
<text x="196.4" y="91.2">3 Isns</text>
<text x="96.5" y="100">B</text>
<text x="161.3" y="101.3">Vfb</text>
<text x="110.5" y="116.5">Emm</text>
</g>
<g font-size="1.8" fill="#abaaa8">
<text x="207.2" y="56.9">D2</text>
<text x="207.9" y="59.4">?</text>
<text x="251.6" y="72.1">C9</text>
<text x="252.9" y="74.6">?</text>
</g>
</svg>
